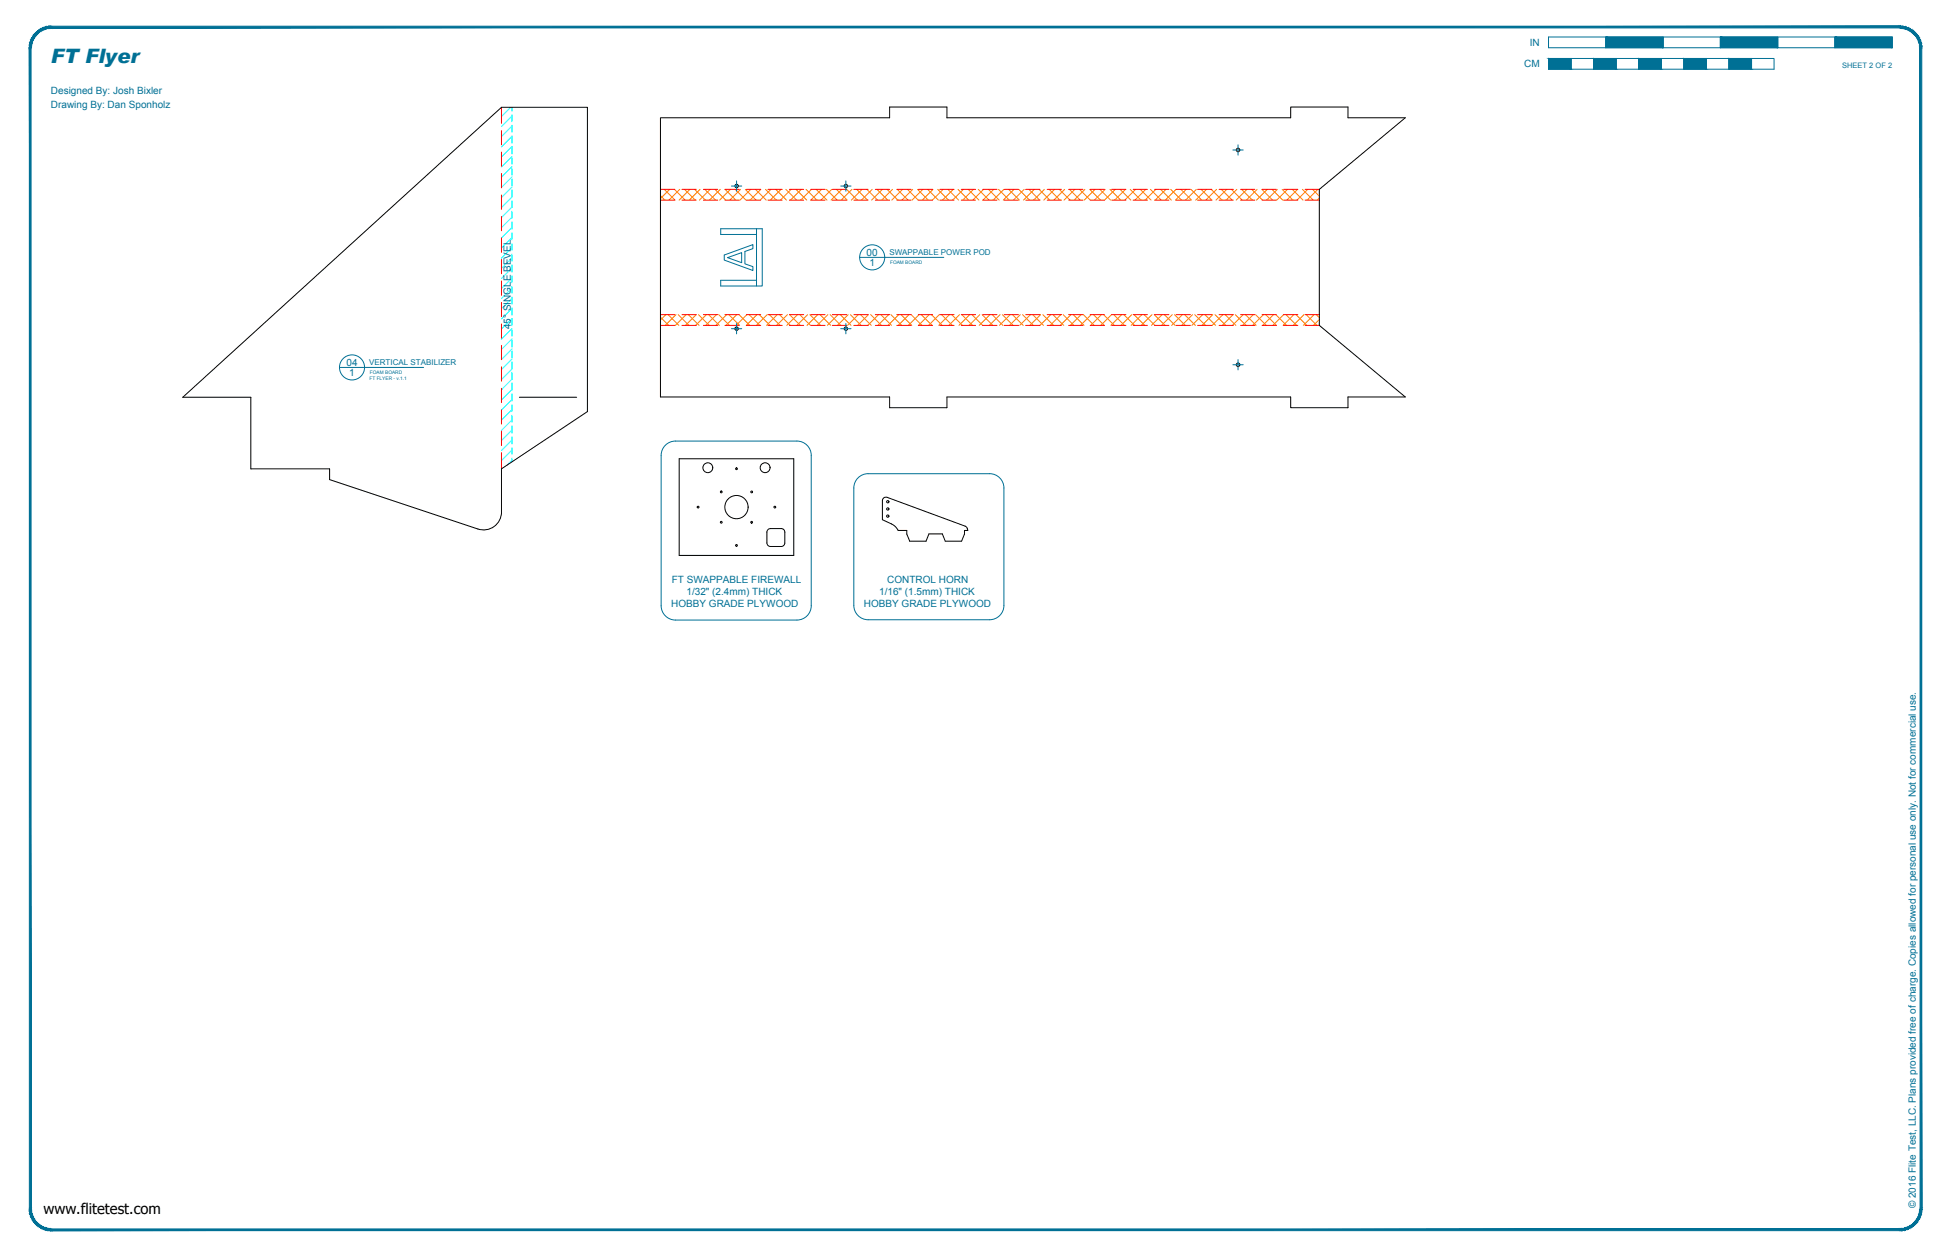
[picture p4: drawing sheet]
<svg xmlns="http://www.w3.org/2000/svg" width="864mm" height="559mm" viewBox="0 0 864 559" stroke-linecap="round" stroke-linejoin="round" font-family="sans-serif">
<!-- layer: 04 BEVEL -->
<g fill="none" stroke="#0ff" stroke-width=".44">
<path d="M226.4 47.6l-4.1 4M227 51.5l-4.7 4.6M227 55.9l-4.7 4.7M227 47.6v1.6M227 50.8v3.2M227 55.6v3.1M227 60.4l-4.7 4.7M227 64.9l-4.7 4.7M227 69.4l-4.7 4.7M227 73.9l-4.7 4.7M227 78.4l-4.7 4.7M227 60.3v3.2"/>
<path d="M227 65.1v3.2M227 69.9v3.1M227 74.6v3.2M227 79.4v3.2M227 82.9l-4.7 4.6M227 84.1v3.3l-4.7 4.6M227 91.9l-4.7 4.6M227 96.4l-4.7 4.6M227 88.9v3.2M227 93.7v3.1M227 98.4v3.2M227 100.9l-4.7 4.6"/>
<path d="M227 105.3l-4.7 4.7M227 109.8l-4.7 4.7M227 114.3l-4.7 4.7M227 118.8l-4.7 4.7M227 103.2v3.2M227 108v3.1M227 112.7v3.2M227 117.5v3.2M227 123.3l-4.7 4.7M227 127.8l-4.7 4.7M227 132.3l-4.7 4.6M227 136.8l-4.7 4.6"/>
<path d="M227 122.2v3.2M227 127v3.2M227 131.8v3.1M227 136.5v3.2M227 144.5v-3.2l-4.7 4.6M227 145.8l-4.7 4.6M227 150.2l-4.7 4.7M227 154.7l-4.7 4.7M227 159.2l-4.7 4.7M227 146.1v3.1M227 150.8v3.2M227 155.6v3.2"/>
<path d="M227 163.7l-4.7 4.7M227 165.1v3.1l-4.7 4.7M227 172.7l-4.7 4.7M227 177.2l-4.7 4.6M227 160.3v3.2M227 169.9v3.1M227 174.6v3.2M227 179.4v3.2M227 181.7l-4.7 4.6M227 186.2l-4.7 4.6M227 190.7l-4.7 4.6M227 195.1l-4.7 4.7"/>
<path d="M227 199.6l-4.7 4.7M227 184.2v3.1M227 188.9v3.2M227 193.7v3.2M227 198.4v3.2M227 204.1l-2.1 2.1M227 203.2v1.6"/>
</g>
<!-- layer: 23 NOTES -->
<g fill="none" stroke="#007095" stroke-width=".44">
<path d="M321.1 113.1l12.7-4.6v1.8l-3.6 1.2v5.5l3.6 1.3v1.7l-12.7-4.6zM322.6 114.3l6.2-2.3v4.5zM335.4 104h-15.9v-2.6h18.4v25.4h-18.4v-2.5h15.9M335.4 101.4v25.4M381.1 114.1h37.3M150.5 163h37.3M295 197.5l2.4-1.6 2.1-.3h53.8a6.4 6.4 0 0 1 6.3 6.4v66.6a6.4 6.4 0 0 1-6.3 6.4h-53.8a6.4 6.4 0 0 1-6.4-6.4v-66.6l.3-2zM384.9 210.1h53.8M384.9 210.1a6.4 6.4 0 0 0-6.4 6.3v52.1a6.4 6.4 0 0 0 6.4 6.4h53.8a6.3 6.3 0 0 0 6.4-6.4v-52.1a6.4 6.4 0 0 0-6.4-6.3"/>
<circle cx="386.7" cy="114.1" r="5.6"/>
<circle cx="156.1" cy="162.9" r="5.6"/>
</g>
<!-- layer: 01 CUT -->
<g fill="none" stroke="#000" stroke-width=".44">
<path d="M292.8 52.2h101.6v-4.7h25.4v4.7h152.4v-4.7h25.4v4.7h25.4l-38.1 31.8v60.3l38.1 31.8h-25.4v4.7h-25.4v-4.7h-152.4v4.7h-25.4v-4.7h-101.6zM81 176.2l141.3-128.6h38.1v134.9l-38.1 25.4v19.2a7.9 7.9 0 0 1-10.4 7.5l-65.8-21.9v-4.8h-34.9v-31.7zM230.3 176.2h25.4M301.1 203.5h50.8v42.8h-50.8zM340.6 234.7l1-.3h4.7l1.3 .7 .3 .9v4.8l-.6 1.3-1 .3h-4.7l-1.3-.7-.3-.9v-4.8zM395.2 232.4l-4-1.9v-8.4a1.58 1.58 0 0 1 2.1-1.5l34.6 12.7 .9 1.1M395.2 232.3l1.9 1.4 1.1 1.5h3.8v1.6l1.3 3.2h7.2l1.3-3.2h6l1.3 3.2h7.2l1.3-3.2v-1.6h1.5l-.3-.8"/>
<circle cx="548.9" cy="66.5" r=".8"/>
<circle cx="326.6" cy="82.5" r=".77"/>
<circle cx="375" cy="82.5" r=".77"/>
<circle cx="326.6" cy="145.8" r=".77"/>
<circle cx="375" cy="145.8" r=".77"/>
<circle cx="548.9" cy="161.8" r=".8"/>
<circle cx="313.8" cy="207.4" r="2.19"/>
<circle cx="319.8" cy="218.2" r=".4"/>
<circle cx="326.5" cy="207.9" r=".4"/>
<circle cx="333.2" cy="218.2" r=".4"/>
<circle cx="339.2" cy="207.4" r="2.19"/>
<circle cx="309.5" cy="224.9" r=".4"/>
<circle cx="319.8" cy="231.6" r=".4"/>
<circle cx="326.5" cy="224.9" r="5.2"/>
<circle cx="333.2" cy="231.6" r=".4"/>
<circle cx="343.5" cy="224.9" r=".4"/>
<circle cx="393.6" cy="228.9" r=".51"/>
<circle cx="393.6" cy="225.7" r=".51"/>
<circle cx="393.6" cy="222.5" r=".51"/>
<circle cx="326.5" cy="241.9" r=".4"/>
</g>
<!-- layer: 06 CAVITY -->
<g fill="none" stroke="#ff7f00" stroke-width=".44">
<path d="M292.8 86.8l2 1.9M294.5 84l4.8 4.7M296.9 84l-4.1 4.1M299 84l4.8 4.7M301.4 84l-4.8 4.7M303.5 84l4.7 4.7M305.8 84l-4.7 4.7M308 84l4.7 4.7M310.3 84l-4.7 4.7M312.5 84l4.7 4.7M314.8 84l-4.7 4.7M317 84l4.7 4.7"/>
<path d="M319.3 84l-4.7 4.7M321.4 84l4.8 4.7M323.8 84l-4.8 4.7M325.9 84l4.8 4.7M328.3 84l-4.8 4.7M330.4 84l4.8 4.7M332.8 84l-4.8 4.7M334.9 84l4.8 4.7M337.3 84l-4.8 4.7M339.4 84l4.8 4.7M341.8 84l-4.8 4.7M343.9 84l4.8 4.7"/>
<path d="M346.3 84l-4.8 4.7M348.4 84l4.8 4.7M350.7 84l-4.7 4.7M352.9 84l4.7 4.7M355.2 84l-4.7 4.7M357.4 84l4.7 4.7M359.7 84l-4.7 4.7M361.9 84l4.7 4.7M364.2 84l-4.7 4.7M366.3 84l4.8 4.7M368.7 84l-4.8 4.7M370.8 84l4.8 4.7"/>
<path d="M373.2 84l-4.8 4.7M375.3 84l4.8 4.7M377.7 84l-4.8 4.7M379.8 84l4.8 4.7M382.2 84l-4.8 4.7M384.3 84l4.8 4.7M386.7 84l-4.8 4.7M388.8 84l4.8 4.7M391.2 84l-4.8 4.7M393.3 84l4.7 4.7M395.7 84l-4.8 4.7M397.8 84l4.7 4.7"/>
<path d="M400.1 84l-4.7 4.7M402.3 84l4.7 4.7M404.6 84l-4.7 4.7M406.8 84l4.7 4.7M409.1 84l-4.7 4.7M411.2 84l4.8 4.7M413.6 84l-4.7 4.7M415.7 84l4.8 4.7M418.1 84l-4.8 4.7M420.2 84l4.8 4.7M422.6 84l-4.8 4.7M424.7 84l4.8 4.7"/>
<path d="M427.1 84l-4.8 4.7M429.2 84l4.8 4.7M431.6 84l-4.8 4.7M433.7 84l4.8 4.7M436.1 84l-4.8 4.7M438.2 84l4.8 4.7M440.6 84l-4.8 4.7M442.7 84l4.7 4.7M445 84l-4.7 4.7M447.2 84l4.7 4.7M449.5 84l-4.7 4.7M451.7 84l4.7 4.7"/>
<path d="M454 84l-4.7 4.7M456.1 84l4.8 4.7M458.5 84l-4.7 4.7M460.6 84l4.8 4.7M463 84l-4.8 4.7M465.1 84l4.8 4.7M467.5 84l-4.8 4.7M469.6 84l4.8 4.7M472 84l-4.8 4.7M474.1 84l4.8 4.7M476.5 84l-4.8 4.7M478.6 84l4.8 4.7"/>
<path d="M481 84l-4.8 4.7M483.1 84l4.8 4.7M485.5 84l-4.8 4.7M487.6 84l4.7 4.7M489.9 84l-4.7 4.7M492.1 84l4.7 4.7M494.4 84l-4.7 4.7M496.6 84l4.7 4.7M498.9 84l-4.7 4.7M501.1 84l4.7 4.7M503.4 84l-4.7 4.7M505.5 84l4.8 4.7"/>
<path d="M507.9 84l-4.8 4.7M510 84l4.8 4.7M512.4 84l-4.8 4.7M514.5 84l4.8 4.7M516.9 84l-4.8 4.7M519 84l4.8 4.7M521.4 84l-4.8 4.7M523.5 84l4.8 4.7M525.9 84l-4.8 4.7M528 84l4.8 4.7M530.4 84l-4.8 4.7M532.5 84l4.7 4.7"/>
<path d="M534.8 84l-4.7 4.7M537 84l4.7 4.7M539.3 84l-4.7 4.7M541.5 84l4.7 4.7M543.8 84l-4.7 4.7M545.9 84l4.8 4.7M548.3 84l-4.7 4.7M550.4 84l4.8 4.7M552.8 84l-4.8 4.7M554.9 84l4.8 4.7M557.3 84l-4.8 4.7M559.4 84l4.8 4.7"/>
<path d="M561.8 84l-4.8 4.7M563.9 84l4.8 4.7M566.3 84l-4.8 4.7M568.4 84l4.8 4.7M570.8 84l-4.8 4.7M572.9 84l4.8 4.7M575.3 84l-4.8 4.7M577.4 84l4.7 4.7M579.8 84l-4.8 4.7M581.9 84l3 3M584.2 84l-4.7 4.7M584.9 87.8l-.9 .9"/>
<path d="M295.2 139.5l-2.4 2.4M296.2 139.5l4.7 4.8M299.7 139.5l-4.8 4.8M300.7 139.5l4.7 4.8M304.2 139.5l-4.8 4.8M305.2 139.5l4.7 4.8M308.7 139.5l-4.8 4.8M309.7 139.5l4.7 4.8M313.1 139.5l-4.7 4.8M314.1 139.5l4.8 4.8M317.6 139.5l-4.7 4.8M318.6 139.5l4.8 4.8"/>
<path d="M322.1 139.5l-4.7 4.8M323.1 139.5l4.8 4.8M326.6 139.5l-4.7 4.8M327.6 139.5l4.8 4.8M331.1 139.5l-4.8 4.8M332.1 139.5l4.8 4.8M335.6 139.5l-4.8 4.8M336.6 139.5l4.8 4.8M340.1 139.5l-4.8 4.8M341.1 139.5l4.7 4.8M344.6 139.5l-4.8 4.8M345.6 139.5l4.7 4.8"/>
<path d="M349.1 139.5l-4.8 4.8M350.1 139.5l4.7 4.8M353.6 139.5l-4.8 4.8M354.6 139.5l4.7 4.8M358.1 139.5l-4.8 4.8M359 139.5l4.8 4.8M362.5 139.5l-4.7 4.8M363.5 139.5l4.8 4.8M367 139.5l-4.7 4.8M368 139.5l4.8 4.8M371.5 139.5l-4.7 4.8M372.5 139.5l4.8 4.8"/>
<path d="M376 139.5l-4.8 4.8M377 139.5l4.8 4.8M380.5 139.5l-4.8 4.8M381.5 139.5l4.8 4.8M385 139.5l-4.8 4.8M386 139.5l4.8 4.8M389.5 139.5l-4.8 4.8M390.5 139.5l4.7 4.8M394 139.5l-4.8 4.8M395 139.5l4.7 4.8M398.5 139.5l-4.8 4.8M399.5 139.5l4.7 4.8"/>
<path d="M403 139.5l-4.8 4.8M404 139.5l4.7 4.8M407.4 139.5l-4.7 4.8M408.4 139.5l4.8 4.8M411.9 139.5l-4.7 4.8M412.9 139.5l4.8 4.8M416.4 139.5l-4.7 4.8M417.4 139.5l4.8 4.8M420.9 139.5l-4.7 4.8M421.9 139.5l4.8 4.8M425.4 139.5l-4.8 4.8M426.4 139.5l4.8 4.8"/>
<path d="M429.9 139.5l-4.8 4.8M430.9 139.5l4.7 4.8M434.4 139.5l-4.8 4.8M435.4 139.5l4.7 4.8M438.9 139.5l-4.8 4.8M439.9 139.5l4.7 4.8M443.4 139.5l-4.8 4.8M444.4 139.5l4.7 4.8M447.9 139.5l-4.8 4.8M448.8 139.5l4.8 4.8M452.3 139.5l-4.7 4.8M453.3 139.5l4.8 4.8"/>
<path d="M456.8 139.5l-4.7 4.8M457.8 139.5l4.8 4.8M461.3 139.5l-4.7 4.8M462.3 139.5l4.8 4.8M465.8 139.5l-4.8 4.8M466.8 139.5l4.8 4.8M470.3 139.5l-4.8 4.8M471.3 139.5l4.8 4.8M474.8 139.5l-4.8 4.8M475.8 139.5l4.8 4.8M479.3 139.5l-4.8 4.8M480.3 139.5l4.7 4.8"/>
<path d="M483.8 139.5l-4.8 4.8M484.8 139.5l4.7 4.8M488.3 139.5l-4.8 4.8M489.3 139.5l4.7 4.8M492.8 139.5l-4.8 4.8M493.8 139.5l4.7 4.8M497.2 139.5l-4.7 4.8M498.2 139.5l4.8 4.8M501.7 139.5l-4.7 4.8M502.7 139.5l4.8 4.8M506.2 139.5l-4.7 4.8M507.2 139.5l4.8 4.8"/>
<path d="M510.7 139.5l-4.7 4.8M511.7 139.5l4.8 4.8M515.2 139.5l-4.8 4.8M516.2 139.5l4.8 4.8M519.7 139.5l-4.8 4.8M520.7 139.5l4.8 4.8M524.2 139.5l-4.8 4.8M525.2 139.5l4.7 4.8M528.7 139.5l-4.8 4.8M529.7 139.5l4.7 4.8M533.2 139.5l-4.8 4.8M534.2 139.5l4.7 4.8"/>
<path d="M537.7 139.5l-4.8 4.8M538.7 139.5l4.7 4.8M542.1 139.5l-4.7 4.8M543.1 139.5l4.8 4.8M546.6 139.5l-4.7 4.8M547.6 139.5l4.8 4.8M551.1 139.5l-4.7 4.8M552.1 139.5l4.8 4.8M555.6 139.5l-4.7 4.8M556.6 139.5l4.8 4.8M560.1 139.5l-4.8 4.8M561.1 139.5l4.8 4.8"/>
<path d="M564.6 139.5l-4.8 4.8M565.6 139.5l4.8 4.8M569.1 139.5l-4.8 4.8M570.1 139.5l4.8 4.8M573.6 139.5l-4.8 4.8M574.6 139.5l4.7 4.8M578.1 139.5l-4.8 4.8M579.1 139.5l4.7 4.8M582.6 139.5l-4.8 4.8M583.6 139.5l1.3 1.4M292.8 140.6l3.7 3.7M584.9 141.7l-2.6 2.6"/>
</g>
<!-- layer: 02 SCORE -->
<g fill="none" stroke="#f00" stroke-width=".44">
<path d="M222.3 47.6v7.1M222.3 57.9v6.4M222.3 67.4v6.4M222.3 77v6.3M222.3 86.5v6.3M222.3 96v6.4M292.8 88.7h6.3M292.8 84h6.3M302.3 88.7h6.4M302.3 84h6.4M311.8 88.7h6.4M311.8 84h6.4"/>
<path d="M321.4 88.7h6.3M321.4 84h6.3M330.9 88.7h6.3M330.9 84h6.3M340.4 88.7h6.4M340.4 84h6.4M349.9 88.7h6.4M349.9 84h6.4M359.5 88.7h6.3M359.5 84h6.3M369 88.7h6.3M369 84h6.3"/>
<path d="M378.5 88.7h6.4M378.5 84h6.4M388 88.7h6.4M388 84h6.4M397.6 88.7h6.3M397.6 84h6.3M407.1 88.7h6.3M407.1 84h6.3M416.6 88.7h6.4M416.6 84h6.4M426.1 88.7h6.4M426.1 84h6.4"/>
<path d="M435.7 88.7h6.3M435.7 84h6.3M445.2 88.7h6.3M445.2 84h6.3M454.7 88.7h6.4M454.7 84h6.4M464.2 88.7h6.4M464.2 84h6.4M473.8 88.7h6.3M473.8 84h6.3M483.3 88.7h6.3M483.3 84h6.3"/>
<path d="M492.8 88.7h6.4M492.8 84h6.4M502.3 88.7h6.4M502.3 84h6.4M511.9 88.7h6.3M511.9 84h6.3M521.4 88.7h6.3M521.4 84h6.3M530.9 88.7h6.4M530.9 84h6.4M540.4 88.7h6.4M540.4 84h6.4"/>
<path d="M550 88.7h6.3M550 84h6.3M559.5 88.7h6.3M559.5 84h6.3M569 88.7h6.4M569 84h6.4M578.5 88.7h6.4M578.5 84h6.4M222.3 105.5v6.4M222.3 115.1v6.3M222.3 124.6v6.3M222.3 134.1v6.4"/>
<path d="M292.8 139.5h6.3M302.3 139.5h6.4M311.8 139.5h6.4M321.4 139.5h6.3M330.9 139.5h6.3M340.4 139.5h6.4M349.9 139.5h6.4M359.5 139.5h6.3M369 139.5h6.3M378.5 139.5h6.4M388 139.5h6.4M397.6 139.5h6.3"/>
<path d="M407.1 139.5h6.3M416.6 139.5h6.4M426.1 139.5h6.4M435.7 139.5h6.3M445.2 139.5h6.3M454.7 139.5h6.4M464.2 139.5h6.4M473.8 139.5h6.3M483.3 139.5h6.3M492.8 139.5h6.4M502.3 139.5h6.4M511.9 139.5h6.3"/>
<path d="M521.4 139.5h6.3M530.9 139.5h6.4M540.4 139.5h6.4M550 139.5h6.3M559.5 139.5h6.3M569 139.5h6.4M578.5 139.5h6.4M222.3 143.6v6.4M222.3 153.2v6.3M292.8 144.3h6.3M302.3 144.3h6.4M311.8 144.3h6.4"/>
<path d="M321.4 144.3h6.3M330.9 144.3h6.3M340.4 144.3h6.4M349.9 144.3h6.4M359.5 144.3h6.3M369 144.3h6.3M378.5 144.3h6.4M388 144.3h6.4M397.6 144.3h6.3M407.1 144.3h6.3M416.6 144.3h6.4M426.1 144.3h6.4"/>
<path d="M435.7 144.3h6.3M445.2 144.3h6.3M454.7 144.3h6.4M464.2 144.3h6.4M473.8 144.3h6.3M483.3 144.3h6.3M492.8 144.3h6.4M502.3 144.3h6.4M511.9 144.3h6.3M521.4 144.3h6.3M530.9 144.3h6.4M540.4 144.3h6.4"/>
<path d="M550 144.3h6.3M559.5 144.3h6.3M569 144.3h6.4M578.5 144.3h6.4M222.3 162.7v6.3M222.3 172.2v6.4M222.3 181.7v6.4M222.3 191.3v6.3M222.3 200.8v7.1"/>
</g>
<!-- layer: 24 DIMENSIONS -->
<path d="M546.6 66.5h4.5M548.9 64.2v4.6M324.3 82.5h4.5M326.5 80.2v4.6M372.7 82.5h4.6M375 80.2v4.6M324.3 145.8h4.5M326.5 143.5v4.6M372.7 145.8h4.6M375 143.5v4.6M548.9 159.5v4.6M546.6 161.8h4.5" fill="none" stroke="#007095" stroke-width=".44"/>
<!-- layer: 21 FULL-SIZE -->
<path d="M686.5 16.4h25.4v4.8h-25.4zM711.9 16.4h25.4v4.8h-25.4zM737.3 16.4h25.4v4.8h-25.4zM762.7 16.4h25.4v4.8h-25.4zM788.1 16.4h25.4v4.8h-25.4zM813.5 16.4h25.4v4.8h-25.4zM686.5 25.9h10v4.8h10v-4.8h10v4.8h10v-4.8h10v4.8h10v-4.8h10v4.8h10v-4.8h10v4.8h10v-4.8h-10v4.8h-10v-4.8h-10v4.8h-10v-4.8h-10v4.8h-10v-4.8h-10v4.8h-10v-4.8h-10v4.8h-10z" fill="none" stroke="#007095" stroke-width=".44"/>
<g fill="#007095" stroke="#007095" stroke-width=".44">
<path d="M766.5 25.9l10 4.8v-4.8zM766.5 25.9l10 4.8h-10z"/>
<path d="M746.5 25.9l10 4.8v-4.8zM746.5 25.9l10 4.8h-10z"/>
<path d="M726.5 25.9l10 4.8v-4.8zM726.5 25.9l10 4.8h-10z"/>
<path d="M706.5 25.9l10 4.8v-4.8zM706.5 25.9l10 4.8h-10z"/>
<path d="M686.5 25.9l10 4.8v-4.8zM686.5 25.9l10 4.8h-10z"/>
<path d="M813.5 16.4l25.4 4.8v-4.8zM813.5 16.4l25.4 4.8h-25.4z"/>
<path d="M762.7 16.4l25.4 4.8v-4.8zM762.7 16.4l25.4 4.8h-25.4z"/>
<path d="M711.9 16.4l25.4 4.8v-4.8zM711.9 16.4l25.4 4.8h-25.4z"/>
<path d="M13 535.9h.8l-.8 .6zM13 536.5h.8v-.6zM13 536.5h.8l-.7 .7zM13.8 536.5l-.7 .7 .8-.1zM13.1 537.2l.8-.1-.7 .7zM13.9 537.1l-.7 .7 .8-.1zM13.2 537.8l.8-.1-.6 .7zM14 537.7l-.6 .7 .7-.2zM13.4 538.4l.7-.2-.6 .9zM14.1 538.2l-.6 .9 .8-.3zM13.5 539.1l.8-.3-.5 .9zM14.3 538.8l-.5 .9 .7-.3zM13.8 539.7l.7-.3-.5 .9zM14.5 539.4l-.5 .9 .7-.4zM14 540.3l.7-.4-.4 .9zM14.7 539.9l-.4 .9 .7-.3zM14.3 540.8l.7-.3-.3 .9zM15 540.5l-.3 .9 .6-.4zM14.7 541.4l.6-.4-.2 .9zM15.3 541l-.2 .9 .6-.5zM15.1 541.9l.6-.5-.2 1zM15.7 541.4l-.2 1 .6-.5zM15.5 542.4l.6-.5-.2 1zM16.1 541.9l-.2 1 .6-.6zM16.5 542.3l-.1 1-.5-.4zM16.5 542.3l-.1 1 .5-.6zM16.9 542.7v1l-.5-.4zM16.9 542.7v1l.5-.6zM17.4 543.1v1l-.5-.4zM17.4 543.1v1l.4-.6zM17.8 543.5l.2 1-.6-.4zM17.8 543.5l.2 1 .3-.7zM18.3 543.8l.2 1-.5-.3zM18.3 543.8l.2 1 .4-.7zM18.9 544.1l.2 .9-.6-.2zM18.9 544.1l.2 .9 .3-.7zM19.4 544.3l.3 1-.6-.3zM19.4 544.3l.3 1 .3-.8zM20 544.5l.4 .9-.7-.1zM20 544.5l.4 .9 .2-.7zM20.6 544.7l.4 .9-.6-.2zM20.6 544.7l.4 .9 .1-.8zM21.1 544.8l.5 .9-.6-.1zM21.1 544.8l.5 .9 .1-.8zM21.7 544.9l.6 .9-.7-.1zM21.7 544.9l.6 .9v-.8zM22.3 545l.6 .8h-.6zM22.3 545l.6 .8v-.8z"/>
<path d="M22.9 545v.8l819.2-.8zM22.9 545.8l819.2-.8v.8z"/>
<path d="M842.1 545l.6 .8h-.6zM842.1 545l.6 .8v-.8zM842.7 545l.7 .7-.7 .1zM842.7 545l.7 .7-.1-.8zM843.3 544.9l.7 .7-.6 .1zM843.3 544.9l.7 .7-.2-.8zM843.8 544.8l.8 .6-.6 .2zM843.8 544.8l.8 .6-.2-.7zM844.4 544.7l.8 .6-.6 .1zM844.4 544.7l.8 .6-.2-.8zM845 544.5l.9 .5-.7 .3zM845 544.5l.9 .5-.3-.7zM845.6 544.3l.9 .5-.6 .2zM845.6 544.3l.9 .5-.4-.7zM846.1 544.1l.9 .4-.5 .3zM846.1 544.1l.9 .4-.4-.7zM846.6 543.8l1 .3-.6 .4zM846.6 543.8l1 .3-.5-.6zM847.1 543.5l1 .2-.5 .4zM847.1 543.5l1 .2-.5-.6zM847.6 543.1l1 .2-.5 .4zM847.6 543.1l1 .2-.5-.6zM848.1 542.7l1 .2-.5 .4zM848.1 542.7l1 .2-.6-.6zM848.5 542.3l1 .1-.4 .5zM848.9 541.9l-.4 .4 1 .1zM848.9 541.9h1l-.4 .5zM849.3 541.4l-.4 .5h1zM849.3 541.4h1l-.4 .5zM849.7 541l-.4 .4h1zM849.7 541l.9-.2-.3 .6zM850 540.5l-.3 .5 .9-.2zM850 540.5l.9-.2-.3 .5zM850.3 539.9l-.3 .6 .9-.2zM850.3 539.9l.9-.2-.3 .6zM850.5 539.4l-.2 .5 .9-.2zM850.5 539.4l.9-.3-.2 .6zM850.7 538.8l-.2 .6 .9-.3zM850.7 538.8l.9-.4-.2 .7zM850.9 538.2l-.2 .6 .9-.4zM850.9 538.2l.9-.4-.2 .6zM851 537.7l-.1 .5 .9-.4zM851 537.7l.9-.5-.1 .6zM851.1 537.1l-.1 .6 .9-.5zM851.1 537.1l.9-.6-.1 .7zM851.2 536.5l-.1 .6 .9-.6zM851.2 536.5l.8-.6v.6zM851.2 535.9v.6l.8-.6z"/>
<path d="M851.2 21.5v514.4h.8zM851.2 21.5h.8v514.4z"/>
<path d="M851.2 21.5l.8-.6v.6zM851.2 20.9v.6l.8-.6zM851.2 20.9l.7-.7 .1 .7zM851.1 20.3l.1 .6 .7-.7zM851.8 19.6l.1 .6-.8 .1zM851 19.8l.1 .5 .7-.7zM851.6 19l.2 .6-.8 .2zM850.9 19.2l.1 .6 .6-.8zM851.4 18.4l.2 .6-.7 .2zM850.7 18.6l.2 .6 .5-.8zM851.2 17.7l.2 .7-.7 .2zM850.5 18l.2 .6 .5-.9zM850.9 17.1l.3 .6-.7 .3zM850.3 17.5l.2 .5 .4-.9zM850.6 16.6l.3 .5-.6 .4zM850 17l.3 .5 .3-.9zM850.3 16l.3 .6-.6 .4zM849.7 16.5l.3 .5 .3-1zM849.9 15.5l.4 .5-.6 .5zM849.3 16l.4 .5 .2-1zM849.5 15l.4 .5-.6 .5zM848.9 15.5l.4 .5 .2-1zM849.1 14.5l.4 .5-.6 .5zM849.1 14.5l-.6 .6 .4 .4zM848.6 14.1l.5 .4-.6 .6zM848.6 14.1l-.5 .6 .4 .4zM848.1 13.7l.5 .4-.5 .6zM848.1 13.7l-.5 .6 .5 .4zM847.6 13.3l.5 .4-.5 .6zM847.6 13.3l-.5 .6 .5 .4zM847 13l.6 .3-.5 .6zM847 13l-.4 .6 .5 .3zM846.5 12.7l.5 .3-.4 .6zM846.5 12.7l-.4 .6 .5 .3zM845.9 12.4l.6 .3-.4 .6zM845.9 12.4l-.3 .7 .5 .2zM845.2 12.2l.7 .2-.3 .7zM845.2 12.2l-.2 .7 .6 .2zM844.6 12l.6 .2-.2 .7zM844.6 12l-.2 .7 .6 .2zM844 11.8l.6 .2-.2 .7zM844 11.8l-.2 .8 .6 .1zM843.4 11.7l.6 .1-.2 .8zM843.4 11.7l-.1 .8 .5 .1zM842.7 11.6l.7 .1-.1 .8zM842.7 11.6v.8l.6 .1zM842.1 11.6h.6v.8zM842.1 11.6v.8h.6z"/>
<path d="M22.9 12.4h819.2v-.8zM22.9 11.6h819.2l-819.2 .8z"/>
<path d="M22.3 11.6h.6v.8zM22.3 11.6v.8h.6zM21.6 11.7l.7-.1v.8zM21.6 11.7l.1 .8 .6-.1zM21 11.8l.6-.1 .1 .8zM21 11.8l.1 .8 .6-.1zM20.4 12l.6-.2 .1 .8zM20.4 12l.2 .7 .5-.1zM19.7 12.2l.7-.2 .2 .7zM19.7 12.2l.3 .7 .6-.2zM19.1 12.4l.6-.2 .3 .7zM19.1 12.4l.3 .7 .6-.2zM18.5 12.7l.6-.3 .3 .7zM18.5 12.7l.4 .6 .5-.2zM18 13l.5-.3 .4 .6zM18 13l.3 .6 .6-.3zM17.4 13.3l.6-.3 .3 .6zM17.4 13.3l.4 .6 .5-.3zM16.9 13.7l.5-.4 .4 .6zM16.9 13.7l.5 .6 .4-.4zM16.4 14.1l.5-.4 .5 .6zM16.4 14.1l.5 .6 .5-.4zM15.9 14.5l.5-.4 .5 .6zM15.9 14.5l.6 .6 .4-.4zM15.9 14.5l.6 .6-1-.1zM15.5 15l.6 .5 .4-.4zM15.5 15l.6 .5h-1zM15.1 15.5l.6 .5 .4-.5zM15.1 15.5l.6 .5h-1zM14.7 16l.6 .5 .4-.5zM14.7 16l.6 .5-1 .1zM14.3 16.6l.7 .4 .3-.5zM14.3 16.6l.7 .4-1 .1zM14 17.1l.7 .4 .3-.5zM14 17.1l.7 .4-.9 .2zM13.8 17.7l.7 .3 .2-.5zM13.8 17.7l.7 .3-1 .4zM13.5 18.4l.8 .2 .2-.6zM13.5 18.4l.8 .2-.9 .4zM13.4 19l.7 .2 .2-.6zM13.4 19l.7 .2-.9 .4zM13.2 19.6l.8 .2 .1-.6zM13.2 19.6l.8 .2-.9 .4zM13.1 20.2l.8 .1 .1-.5zM13.1 20.2l.8 .1-.9 .6zM13 20.9h.8l.1-.6zM13 20.9h.8l-.8 .6zM13 21.5h.8v-.6z"/>
<path d="M13 21.5l.8 514.4v-514.4zM13 21.5l.8 514.4h-.8z"/>
</g>
<text font-size="8.8" fill="#007095" x="22.6" y="27.9">FT Flyer</text>
<text font-size="6.6" x="19.3" y="538.4">www.flitetest.com</text>
<g font-size="4.4" fill="#007095">
<text x="678.2" y="20.4">IN</text>
<text x="675.7" y="29.9">CM</text>
<text x="22.6" y="41.6">Designed By: Josh Bixler</text>
<text x="22.6" y="48.1">Drawing By: Dan Sponholz</text>
<text x="384.2" y="113.4">00</text>
<text x="385.4" y="118.1">1</text>
<text x="226.5" y="146" transform="rotate(-90 226.5 146)">45° SINGLE BEVEL</text>
<text x="153.6" y="162.2">04</text>
<text x="154.8" y="166.9">1</text>
<text x="297.8" y="258.6">FT SWAPPABLE FIREWALL</text>
<text x="304.3" y="264">1/32&quot; (2.4mm) THICK</text>
<text x="389.7" y="263.8">1/16&quot; (1.5mm) THICK</text>
<text x="393.3" y="258.5">CONTROL HORN</text>
<text x="297.5" y="269.3">HOBBY GRADE PLYWOOD</text>
<text x="383" y="269.2">HOBBY GRADE PLYWOOD</text>
<text x="849.3" y="535.9" transform="rotate(-90 849.3 535.9)">© 2016 Flite Test, LLC. Plans provided free of charge. Copies allowed for personal use only. Not for commercial use.</text>
</g>
<g font-size="3.5" fill="#007095">
<text x="394.3" y="113">SWAPPABLE POWER POD</text>
<text x="163.7" y="161.8">VERTICAL STABILIZER</text>
</g>
<text font-size="3.3" fill="#007095" x="816.7" y="30.4">SHEET 2 OF 2</text>
<g font-size="2.1" fill="#007095">
<text x="394.6" y="117.1">FOAM BOARD</text>
<text x="164" y="165.9">FOAM BOARD</text>
<text x="163.8" y="168.4">FT FLYER - v.1.1</text>
</g>
</svg>
